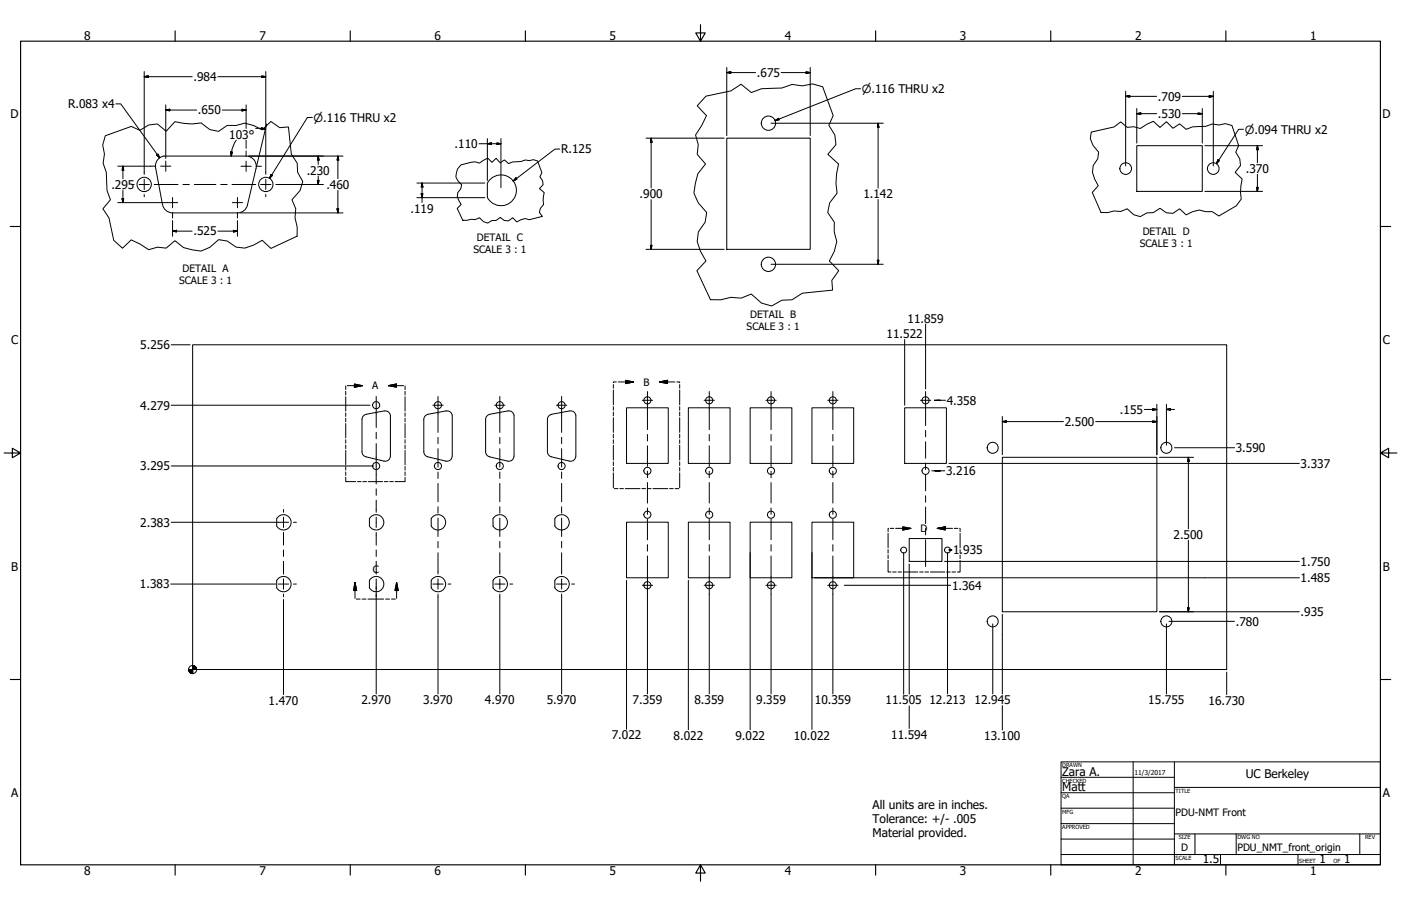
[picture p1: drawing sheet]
<svg xmlns="http://www.w3.org/2000/svg" width="864mm" height="559mm" viewBox="0 0 864 559" stroke-linecap="round" stroke-linejoin="round" font-family="sans-serif">
<!-- layer: Visible (ANSI) -->
<g fill="none" stroke="#000" stroke-width=".62">
<path d="M152 96h-51a6 6 0 0 0-5 8l4 22a6 6 0 0 0 6 5h40a6 6 0 0 0 7-5l5-22a6 6 0 0 0-6-8M448 85h51v69h-51zM701 90h40v28h-40zM300 113v9M300 113a9 9 0 0 1 15-3 9 9 0 0 1 0 15 9 9 0 0 1-15-3M119 213h637v200h-637zM226 256l11-3a3 3 0 0 1 4 3v26l-2 2h-2l-11-2-3-2v-21l1-3h2M262 256h2l11-3a3 3 0 0 1 4 3v26l-1 2h-2l-12-2-3-2v-21zM302 256l11-3a3 3 0 0 1 4 3v26l-1 2h-3l-11-2-2-2-1-21 1-3h2M338 256h2l11-3a3 3 0 0 1 4 3v26l-1 2h-2l-12-2-2-2-1-21zM386 252h26v34h-26zM424 252h26v34h-26z"/>
<path d="M462 252h26v34h-26zM501 252h25v34h-25zM558 252h25v34h-25zM618 282h95v95h-95zM172 319a5 5 0 0 1 6 0 5 5 0 0 1-1 7 5 5 0 0 1-6-2v-4zM229 319a5 5 0 0 1 7 0 5 5 0 0 1-2 7 5 5 0 0 1-6-2v-4zM267 319a5 5 0 0 1 7 0 5 5 0 0 1-1 7 5 5 0 0 1-7-2v-4zM305 319a5 5 0 0 1 7 0 5 5 0 0 1-1 7 5 5 0 0 1-7-2v-4zM343 319a5 5 0 0 1 7 0 5 5 0 0 1-1 7 5 5 0 0 1-7-2v-4zM386 322h26v34h-26zM424 322h26v34h-26zM462 322h26v34h-26z"/>
<path d="M501 322h25v34h-25zM560 332h21v14h-21zM172 357a5 5 0 0 1 6 0 5 5 0 0 1-1 7 5 5 0 0 1-6-1v-5zM229 357a5 5 0 0 1 7 0 5 5 0 0 1-2 7 5 5 0 0 1-6-1v-5zM267 357a5 5 0 0 1 7 0 5 5 0 0 1-1 7 5 5 0 0 1-7-1v-5zM305 357a5 5 0 0 1 7 0 5 5 0 0 1-1 7 5 5 0 0 1-7-1v-5zM343 357a5 5 0 0 1 7 0 5 5 0 0 1-1 7 5 5 0 0 1-7-1v-5z"/>
<circle cx="474" cy="76" r="4"/>
<circle cx="89" cy="114" r="4"/>
<circle cx="164" cy="114" r="4"/>
<circle cx="694" cy="104" r="4"/>
<circle cx="748" cy="104" r="4"/>
<circle cx="474" cy="163" r="4"/>
<circle cx="232" cy="250" r="2.2"/>
<circle cx="270" cy="250" r="2.2"/>
<circle cx="308" cy="250" r="2.2"/>
<circle cx="346" cy="250" r="2.2"/>
<circle cx="399" cy="247" r="2.2"/>
<circle cx="437" cy="247" r="2.2"/>
<circle cx="475" cy="247" r="2.2"/>
<circle cx="513" cy="247" r="2.2"/>
<circle cx="571" cy="247" r="2.2"/>
<circle cx="612" cy="276" r="3"/>
<circle cx="719" cy="276" r="3"/>
<circle cx="232" cy="287" r="2.2"/>
<circle cx="270" cy="287" r="2.2"/>
<circle cx="308" cy="287" r="2.2"/>
<circle cx="346" cy="287" r="2.2"/>
<circle cx="399" cy="290" r="2.2"/>
<circle cx="437" cy="290" r="2.2"/>
<circle cx="475" cy="290" r="2.2"/>
<circle cx="513" cy="290" r="2.2"/>
<circle cx="571" cy="290" r="2.2"/>
<circle cx="399" cy="317" r="2.2"/>
<circle cx="437" cy="317" r="2.2"/>
<circle cx="475" cy="317" r="2.2"/>
<circle cx="513" cy="317" r="2.2"/>
<circle cx="557" cy="339" r="1.8"/>
<circle cx="584" cy="339" r="1.8"/>
<circle cx="399" cy="361" r="2.2"/>
<circle cx="437" cy="361" r="2.2"/>
<circle cx="475" cy="361" r="2.2"/>
<circle cx="513" cy="361" r="2.2"/>
<circle cx="612" cy="383" r="3"/>
<circle cx="719" cy="383" r="3"/>
</g>
<!-- layer: Break Line (ANSI) -->
<path d="M435 59l16-3 6-4 6 5 6-2 13-1 6-2 7 1 6-1 6 2 7 17-3 6 4 6v6l-5 6 7 6-1 6-1 6 1 6-5 6-1 6 4 6v6l2 6-2 6-3 6 6 6-4 6v6l-18 2-7 4h-6l-6 4-7-2-6-6-6 3-6-1-7 2h-6l-8-18 5-6-3-6-2-6v-6l5-6 1-6-6-6-2-6 2-12 5-6-5-6v-6l-1-6 4-6 2-6-5-6zM65 84l16-6 5 2 6-3 5-1 5 5 6-6 11 1h5l5 4 6 1 5-4h5l6-1 5 1 6 3 5-5 5 4 6-1 2 17 3 6v5l4 6-2 6-5 5 2 6v5l1 6v6l-16 7-5-5-6 3-5 2-6-1-5-3-5-1-6 5-5 2-11-2-5-5-6 5-5-1-5 2-11-6-5 5-6-5-3-14-4-5 5-6-2-5v-12l-2-5v-6l-1-6zM673 81l14-3 4-3 4 4 4-1 4 1 8-4 4 4 4-4 4 4 4-3 4 4 4-2h8l4-2 4 1 4-1 4 1 5 13-2 4 2 4 1 4-4 4 5 4-1 9v4l-3 4-11 6-4-2h-4l-4-1-4 1-4 2-4-4-4 3-4-1-4-3-4 3h-4l-4 3-4-2-4-3-4 1h-4l-4 1h-4l-6-12 4-4-2-5-2-4 1-4 3-4v-4l-3-4-2-4zM284 102l9-2 3 1 5-3 2 2 3-2 2 2 3-1 2 2 3-1h5l3-1h2l3-1 2 1 3 8-1 2 1 2 1 3-2 2 2 3v5v2l-2 3-1 2 2 2-8 3-2-1-5 2-3-3-3 2h-2l-3-2-2 2h-3l-2 2-3-1-2-3-3 1-8 1-3-7 2-3a6 6 0 0 1 0-10l1-2a7 7 0 0 1-3-10z" fill="none" stroke="#000" stroke-width=".62"/>
<!-- layer: Detail Boundary (ANSI) -->
<g fill="none" stroke="#000" stroke-width=".62">
<path d="M213 238v2M214 238h9M218 237l5 1-5 1zM239 238l5-1v2zM239 238h10M250 238v2M378 237v2M380 236h-2M381 236h10M386 235l5 1-5 1zM406 236l5-1v2zM406 236h10"/>
<path d="M417 236h2M419 237v2M213 241v3M213 245v8M213 255v2M213 258v2M250 241v3M250 245v8M250 255v2M250 258v2M378 241v9M378 251v2"/>
<path d="M378 254v2M378 258v9M419 241v9M419 251v2M419 254v2M419 258v9M213 261v9M213 271v2M213 275v2M213 278v9M250 261v9M250 271v2"/>
<path d="M250 275v2M250 278v9M378 268v2M378 271v2M378 275v9M419 268v2M419 271v2M419 275v9M213 294v3h6M213 288v2M213 291v2M220 297h3"/>
<path d="M224 297h2M227 297h9M237 297h2M240 297h2M250 294v3h-6M250 288v2M250 291v2M378 285v2M378 288v3M378 292v9M419 285v2M419 288v3"/>
<path d="M419 292v9M379 301h2M382 301h2M385 301h10M396 301h2M399 301h2M403 301h9M413 301h2M416 301h2M547 329v9M547 339v2M548 326l-1 2"/>
<path d="M549 326h2M552 326h9M557 325l4 1-4 1zM578 326l5-1v2zM578 326h9M588 326h2M592 326v2M592 329v9M592 339v2M219 359l1 5h-2zM219 359v10M244 359l1 5h-2z"/>
<path d="M244 359v10M547 346v7h2M547 342v3M550 353h2M554 353h2M557 353h9M567 353h2M570 353h2M573 353h9M583 353h3M587 353h2M592 346v7h-2"/>
<path d="M592 342v3M220 370h2M223 370h3M227 370h9M238 370h2M241 370h3"/>
</g>
<g fill="#000" stroke="#000" stroke-width=".62">
<path d="M218 239l5-1zM218 237l5 1-5 1zM239 238l5-1zM239 238l5-1v2zM386 237l5-1zM386 235l5 1-5 1zM406 236l5-1zM406 236l5-1v2zM557 327l4-1zM557 325l4 1-4 1zM578 326l5-1zM578 326l5-1v2z"/>
<path d="M219 359l1 5zM219 359l1 5h-2zM244 359l1 5zM244 359l1 5h-2z"/>
</g>
<!-- layer: Border (ANSI) -->
<g fill="none" stroke="#000" stroke-width=".7">
<path d="M108 19v6M216 19v6M324 19v6M432 15v10l-3-5h6l-3 5M540 19v6M648 19v6M756 19v6M13 25h838v508h-838zM6 140h7M851 140h6M3 279h10l-5-3v6l5-3M851 279l5 3v-6l-5 3h10"/>
<path d="M6 419h7M851 419h6M108 533v7M216 533v7M324 533v7M432 533l3 5h-6l3-5v11M540 533v7M648 533v7M756 533v7"/>
</g>
<!-- layer: Title (ANSI) -->
<g fill="none" stroke="#000" stroke-width=".62">
<path d="M654 470h197v63h-197zM654 479h70M698 470v63M724 470v63M654 489h70M654 498h70M724 486h127M654 508h70M654 518h70M724 514h127M737 514v13M762 514v13"/>
<path d="M838 514v13M654 527h197M752 527v6M800 527v6"/>
</g>
<!-- layer: Dimension (ANSI) -->
<g fill="none" stroke="#000" stroke-width=".62">
<path d="M89 47h2v1zM89 47h29M89 44v62M134 47h30M161 47h3l-3 1zM164 44v62M448 45l2-1v1zM448 45h18M448 42v42M482 45h17M497 44l2 1h-2zM499 42v42"/>
<path d="M530 55h-3l-49 19M694 59h2v1zM694 59h19M694 56v46M729 59h19M745 59h3l-3 1zM748 56v46M71 64h3l24 33M102 68l3-1v1zM102 68h19M102 65v33M137 68h15"/>
<path d="M149 67l3 1h-3zM152 65v14M158 79l6 1M161 79l3 1h-3zM164 77l-6 25M475 76h69M478 74l2-1v1zM541 76l1 2h-1zM541 76v40M701 70h2v1zM701 70h12M701 67v21"/>
<path d="M729 70h12M739 70h2l-2 1zM741 67v21M767 80h-3l-14 21M97 96v-1l1 2zM142 94h1v2zM146 86l-3 5v5M152 86v6M153 96h58M196 96l1 3h-1zM196 96v5M208 96l1 3h-1z"/>
<path d="M208 96v14M295 89h14M300 89l3-1v1zM300 85v26M306 88l3 1h-3zM309 85v31M345 92h-3l-26 20M398 85h48M401 85l1 3h-1zM401 85v31M743 90h35M751 99h1l-2 2z"/>
<path d="M775 90l1 2h-1zM775 90v10M73 102h20M76 102v3h-1zM76 102v8M76 117v8M171 114h28M196 111h1l-1 3zM196 109v5M208 117v14M257 113h42M260 119h1l-1 3z"/>
<path d="M260 113l1 2h-1zM260 113v12M318 110h1l-3 2zM743 118h35M775 116h1l-1 2zM775 108v10M73 125h30M75 122h1v3zM106 136v10M146 136v10M148 131h63M208 129h1l-1 2z"/>
<path d="M257 122h42M401 123v31M541 123v40M106 143l3-1v1zM106 143h12M134 143h12M144 142l2 1h-2zM398 154h48M401 151h1l-1 3zM475 163h69M541 161h1l-1 2zM571 200v40"/>
<path d="M106 213h11M558 209v41M106 250h122M578 247h2h-4h7M618 257v23M705 253h8M711 260h2l-2 1zM711 252l2 1h-2zM713 249v31M719 253l2-1v1zM719 253h5M719 249v26"/>
<path d="M618 260h2v1zM618 260h38M675 260h38M724 276h37M106 287h124M574 290h8M585 286h216M715 282h21M733 282v3h-1zM733 282v44M106 322h66M587 339h-2h2"/>
<path d="M733 333v44M386 358v92M424 358v92M462 341v109M501 341v109M502 356h11M514 356h287M557 341v87M560 348v80M582 346h219M584 341v87M105 360h65"/>
<path d="M175 370v58M232 362v66M270 368v60M308 368v60M346 368v60M399 366v62M437 366v62M475 366v62M513 366v62M520 361h66M618 379v49M732 375h1v2z"/>
<path d="M736 377h-21h86M612 385v43M719 385v43M721 383h40M756 415v13M560 435v14M618 435v15"/>
<circle cx="119" cy="413" r="2.5"/>
</g>
<g fill="#000" stroke="#000" stroke-width=".62">
<path d="M89 47h2zM89 47h2v1zM161 48l3-1zM161 47h3l-3 1zM448 45l2-1zM448 45l2-1v1zM497 45h2zM497 44l2 1h-2zM694 59h2zM694 59h2v1zM745 60l3-1zM745 59h3l-3 1z"/>
<path d="M102 68l3-1zM102 68l3-1v1zM149 68h3zM149 67l3 1h-3zM161 80h3zM161 79l3 1h-3zM478 74l2-1zM478 74l2-1v1zM541 76l1 2zM541 76l1 2h-1zM701 70h2zM701 70h2v1z"/>
<path d="M739 71l2-1zM739 70h2l-2 1zM97 96l1 1zM97 96v-1l1 2zM142 94l1 2zM142 94h1v2zM196 96l1 3zM196 96l1 3h-1zM208 96l1 3zM208 96l1 3h-1zM300 89l3-1zM300 89l3-1v1z"/>
<path d="M306 89h3zM306 88l3 1h-3zM401 85l1 3zM401 85l1 3h-1zM751 99l-1 2zM751 99h1l-2 2zM775 90l1 2zM775 90l1 2h-1zM76 102v3zM76 102v3h-1zM196 111v3zM196 111h1l-1 3z"/>
<path d="M260 119v3zM260 119h1l-1 3zM260 113l1 2zM260 113l1 2h-1zM318 110l-2 2zM318 110h1l-3 2zM775 116v2zM775 116h1l-1 2zM75 122l1 3zM75 122h1v3zM208 129v2zM208 129h1l-1 2z"/>
<path d="M106 143l3-1zM106 143l3-1v1zM144 143h2zM144 142l2 1h-2zM401 151v3zM401 151h1l-1 3zM541 161v2zM541 161h1l-1 2zM618 260h2zM618 260h2v1zM711 253h2zM711 252l2 1h-2z"/>
<path d="M719 253l2-1zM719 253l2-1v1zM711 261l2-1zM711 260h2l-2 1zM733 282v3zM733 282v3h-1zM732 375l1 2zM732 375h1v2zM116 413l1 2zM116 413l2 2zM116 413l3 2h-1zM119 413h2z"/>
<path d="M119 410l2 3h-2zM119 410v5zM116 413h3v2zM116 413h3zM120 411l1 2zM119 410l1 1 1 2z"/>
</g>
<!-- layer: Centerline (ANSI) -->
<g fill="none" stroke="#000" stroke-width=".62">
<path d="M81 114h2M86 114h6M95 114h15M113 114h4M120 114h13M136 114h4M143 114h15M161 114h6M170 114h1M232 245v19M270 245v22M308 245v22"/>
<path d="M346 245v22M399 241v24M437 241v24M475 241v24M513 241v24M571 241v21M232 267v4M232 274v25M270 270v4M270 277v11M308 270v4M308 277v11"/>
<path d="M346 270v4M346 277v11M399 268v4M399 275v13M437 268v4M437 275v13M475 268v4M475 275v13M513 268v4M513 275v13M571 265v4M571 272v11"/>
<path d="M270 291v4M270 298v11M308 291v4M308 298v11M346 291v4M346 298v11M399 291v4M399 298v12M437 291v4M437 298v12M475 291v4M475 298v12"/>
<path d="M513 291v4M513 298v12M571 286v4M571 293v10M175 314v2M175 319v6M232 301v4M232 308v8M232 319v6M270 313v3M270 320v11M308 313v3"/>
<path d="M308 320v11M346 313v3M346 320v11M399 313v4M437 313v4M475 313v4M513 313v4M571 306v4M571 313v10M175 328v8M175 339v4M232 328v8"/>
<path d="M232 339v4M270 334v4M308 334v4M346 334v4M399 320v13M399 336v4M437 320v13M437 336v4M475 320v13M475 336v4M513 320v13M513 336v4"/>
<path d="M571 326v4M571 333v16M175 346v8M175 357v6M232 346v8M232 357v6M270 341v13M270 357v6M308 341v13M308 357v6M346 341v13M346 357v6"/>
<path d="M399 343v23M437 343v23M475 343v23M513 343v23M175 366v2M232 366v2M270 366v2M308 366v2M346 366v2"/>
</g>
<!-- layer: Center Mark (ANSI) -->
<g fill="none" stroke="#000" stroke-width=".62">
<path d="M102 99v7M152 99v4h-3M152 93v3M89 106v2M89 111v6M89 120v1M93 102h3M99 102h6M155 103h-3v3M158 103h3M164 106v2M164 111v6"/>
<path d="M164 120v1M103 125h7M106 122v6M106 131v3M143 125h7M146 122v6M146 131v3M267 250h6M305 250h6M343 250h6M396 247h6M434 247h6"/>
<path d="M472 247h6M510 247h7M567 247h7M172 322h6M181 322h2M172 360h6M181 360h2M267 360h6M276 360h2M305 360h6M314 360h2M343 360h6"/>
<path d="M352 360h2M396 361h6M434 361h6M472 361h6M510 361h7"/>
</g>
<!-- layer: Symbol (ANSI) -->
<path d="M193 72h-4l-23 38M167 108h1l-2 2z" fill="none" stroke="#000" stroke-width=".62"/>
<path d="M167 108l-1 2zM167 108h1l-2 2z" fill="#000" stroke="#000" stroke-width=".62"/>
<g font-size="7.4">
<text x="52" y="24">8</text>
<text x="160" y="24">7</text>
<text x="268" y="24">6</text>
<text x="376" y="24">5</text>
<text x="484" y="24">4</text>
<text x="592" y="24">3</text>
<text x="700" y="24">2</text>
<text x="808" y="24">1</text>
<text x="467" y="47">.675</text>
<text x="119" y="50">.984</text>
<text x="714" y="62">.709</text>
<text x="42" y="67">R.083 x4</text>
<text x="122" y="71">.650</text>
<text x="7" y="73">D</text>
<text x="714" y="73">.530</text>
<text x="852" y="73">D</text>
<text x="141" y="86">103°</text>
<text x="280" y="91">.110</text>
<text x="346" y="95">R.125</text>
<text x="189" y="108">.230</text>
<text x="768" y="107">.370</text>
<text x="69" y="116">.295</text>
<text x="201" y="116">.460</text>
<text x="394" y="122">.900</text>
<text x="532" y="122">1.142</text>
<text x="253" y="131">.119</text>
<text x="119" y="145">.525</text>
<text x="559" y="199">11.859</text>
<text x="547" y="208">11.522</text>
<text x="7" y="212">C</text>
<text x="86" y="215">5.256</text>
<text x="852" y="212">C</text>
<text x="584" y="250">4.358</text>
<text x="86" y="253">4.279</text>
<text x="690" y="255">.155</text>
<text x="656" y="263">2.500</text>
<text x="762" y="279">3.590</text>
<text x="86" y="290">3.295</text>
<text x="583" y="293">3.216</text>
<text x="802" y="288">3.337</text>
<text x="86" y="325">2.383</text>
<text x="723" y="332">2.500</text>
<text x="588" y="342">1.935</text>
<text x="7" y="352">B</text>
<text x="802" y="349">1.750</text>
<text x="852" y="352">B</text>
<text x="802" y="359">1.485</text>
<text x="86" y="363">1.383</text>
<text x="587" y="364">1.364</text>
<text x="802" y="380">.935</text>
<text x="762" y="386">.780</text>
<text x="166" y="435">1.470</text>
<text x="223" y="434">2.970</text>
<text x="261" y="434">3.970</text>
<text x="299" y="434">4.970</text>
<text x="337" y="434">5.970</text>
<text x="390" y="434">7.359</text>
<text x="428" y="434">8.359</text>
<text x="466" y="434">9.359</text>
<text x="502" y="434">10.359</text>
<text x="546" y="434">11.505</text>
<text x="573" y="434">12.213</text>
<text x="601" y="434">12.945</text>
<text x="708" y="434">15.755</text>
<text x="745" y="435">16.730</text>
<text x="549" y="456">11.594</text>
<text x="377" y="456">7.022</text>
<text x="415" y="456">8.022</text>
<text x="453" y="456">9.022</text>
<text x="489" y="456">10.022</text>
<text x="607" y="456">13.100</text>
<text x="655" y="479">Zara A.</text>
<text x="768" y="480">UC Berkeley</text>
<text x="7" y="492">A</text>
<text x="655" y="488">Matt</text>
<text x="852" y="492">A</text>
<text x="538" y="499">All units are in inches.</text>
<text x="538" y="508">Tolerance: +/- .005</text>
<text x="538" y="516">Material provided.</text>
<text x="741" y="533">1.5</text>
<text x="813" y="533">1</text>
<text x="829" y="533">1</text>
<text x="52" y="540">8</text>
<text x="160" y="540">7</text>
<text x="268" y="540">6</text>
<text x="376" y="540">5</text>
<text x="484" y="540">4</text>
<text x="592" y="540">3</text>
<text x="700" y="540">2</text>
<text x="808" y="540">1</text>
</g>
<g font-size="7">
<text x="531" y="57">⌀.116 THRU x2</text>
<text x="193" y="75">⌀.116 THRU x2</text>
<text x="767" y="82">⌀.094 THRU x2</text>
</g>
<g font-size="6.3">
<text x="294" y="149">DETAIL C</text>
<text x="704" y="145">DETAIL D</text>
<text x="703" y="152">SCALE 3 : 1</text>
<text x="292" y="156">SCALE 3 : 1</text>
<text x="113" y="168">DETAIL A</text>
<text x="110" y="175">SCALE 3 : 1</text>
<text x="462" y="196">DETAIL B</text>
<text x="460" y="204">SCALE 3 : 1</text>
<text x="397" y="238">B</text>
<text x="229" y="240">A</text>
<text x="567" y="328">D</text>
<text x="230" y="353">C</text>
<text x="725" y="503">PDU-NMT Front</text>
<text x="728" y="525">D</text>
<text x="763" y="525">PDU_NMT_front_origin</text>
</g>
<text font-size="4.2" x="699" y="478">11/3/2017</text>
<g font-size="3.5">
<text x="655" y="473">DRAWN</text>
<text x="655" y="483">CHECKED</text>
<text x="725" y="489">TITLE</text>
<text x="655" y="492">QA</text>
<text x="655" y="502">MFG</text>
<text x="655" y="511">APPROVED</text>
<text x="727" y="518">SIZE</text>
<text x="763" y="518">DWG NO</text>
<text x="841" y="518">REV</text>
<text x="725" y="530">SCALE</text>
<text x="801" y="533">SHEET</text>
<text x="822" y="533">OF</text>
</g>
</svg>
